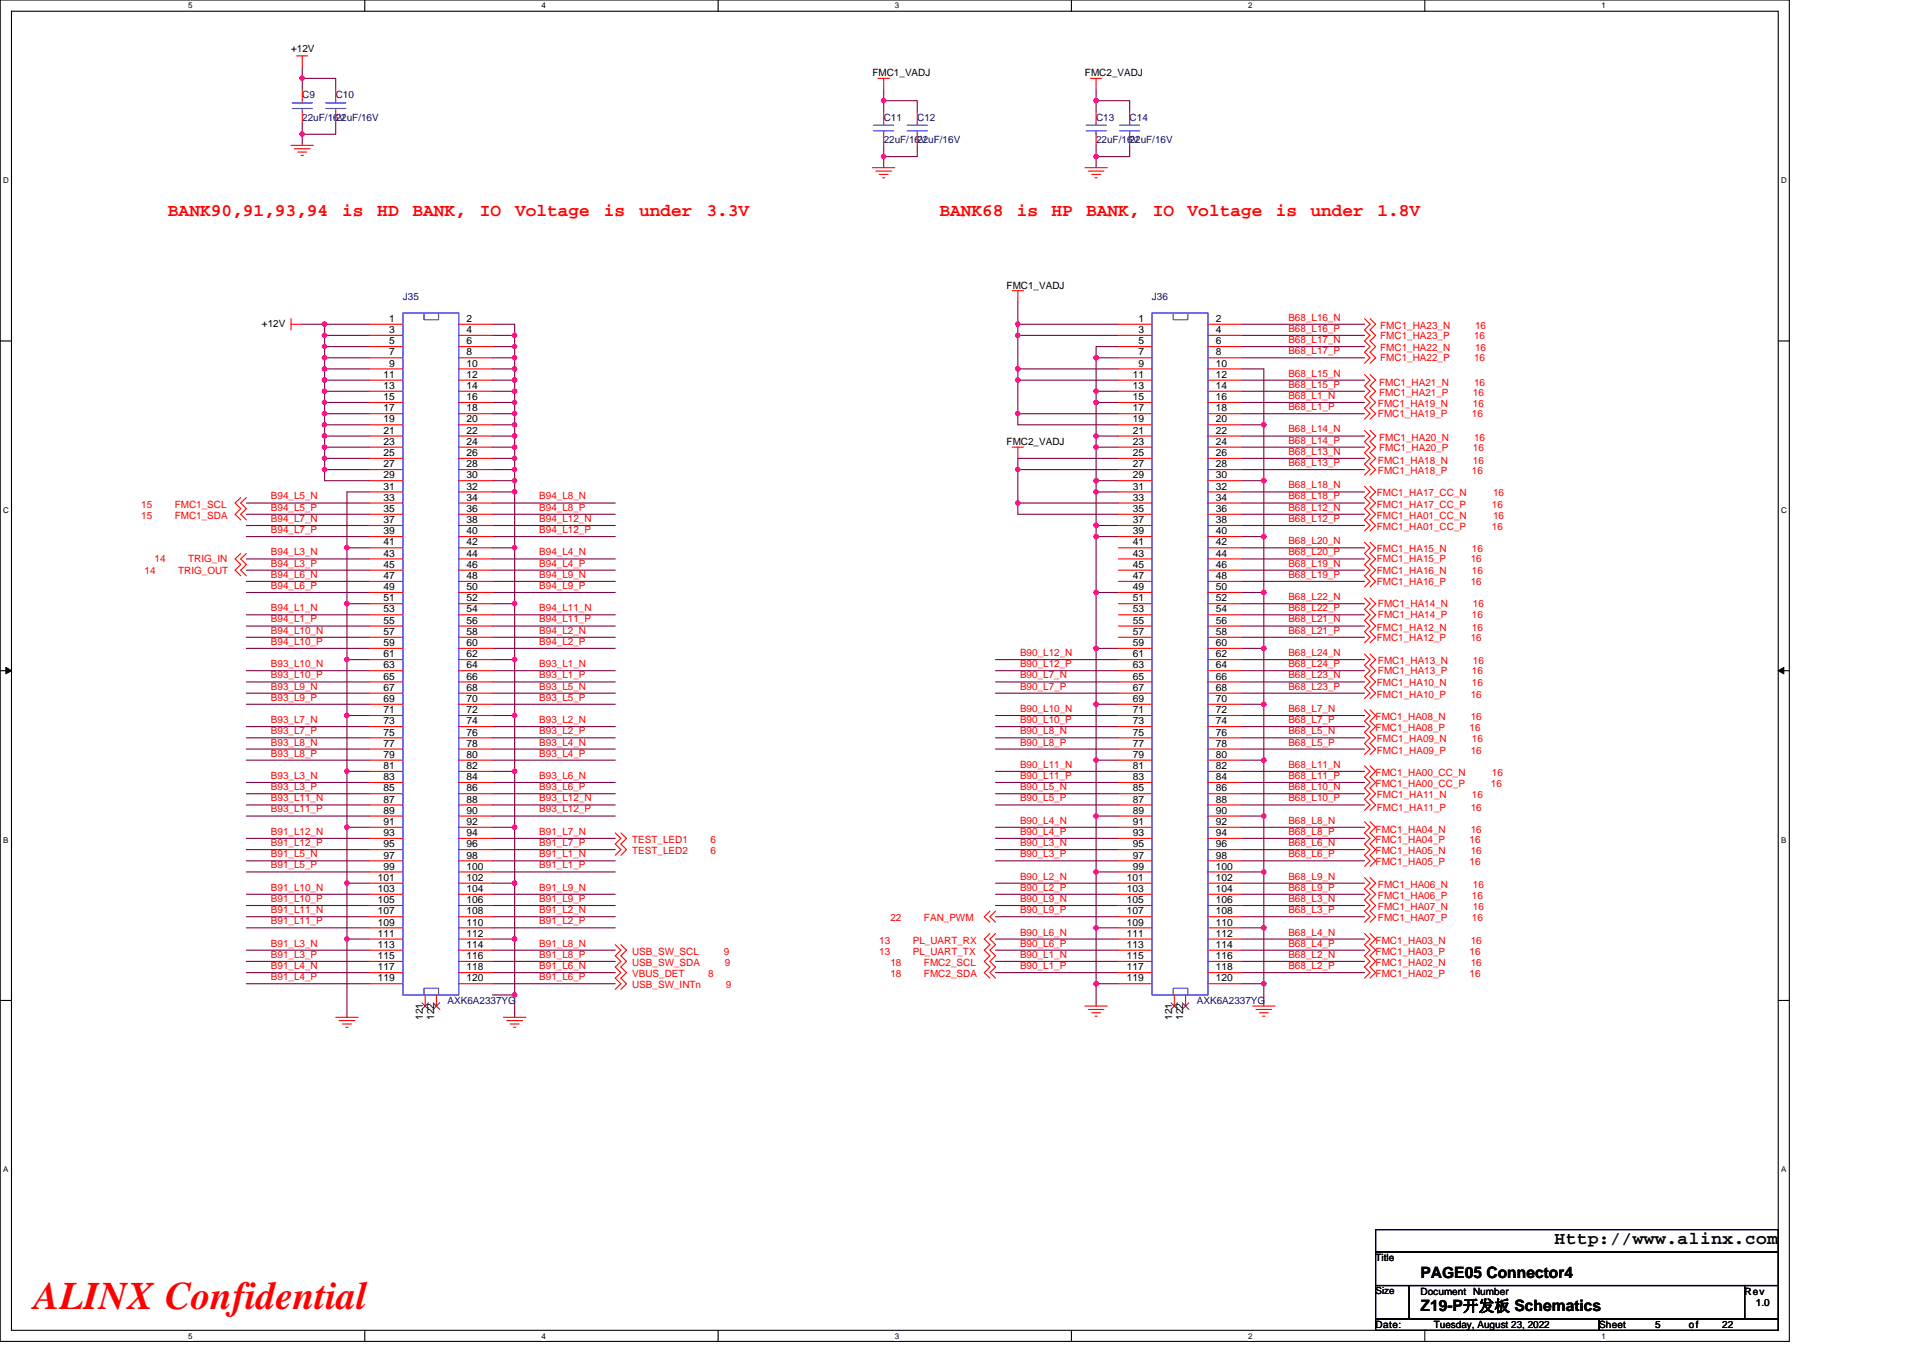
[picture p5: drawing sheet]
<svg xmlns="http://www.w3.org/2000/svg" width="297mm" height="210mm" viewBox="0 0 297 210" stroke-linecap="round" stroke-linejoin="round" font-family="sans-serif">
<path d="M0 0h276.4v207.3h-276.4zM1.8 1.7h272.9v203.8h-272.9z" fill="none" stroke="#000" stroke-width=".17"/>
<g fill="#fff">
<path d="M29.1 .2h.6v1.4h-.6z"/>
<path d="M29.1 205.7h.6v1.4h-.6z"/>
</g>
<path d="M56.3 0v1.7M56.3 205.5v1.8" fill="none" stroke="#000" stroke-width=".17"/>
<g fill="#fff">
<path d="M83.6 .2h.7v1.4h-.7z"/>
<path d="M83.6 205.7h.7v1.4h-.7z"/>
</g>
<path d="M110.9 0v1.7M110.9 205.5v1.8" fill="none" stroke="#000" stroke-width=".17"/>
<g fill="#fff">
<path d="M138.2 .2h.7v1.4h-.7z"/>
<path d="M138.2 205.7h.7v1.4h-.7z"/>
</g>
<path d="M165.5 0v1.7M165.5 205.5v1.8" fill="none" stroke="#000" stroke-width=".17"/>
<g fill="#fff">
<path d="M192.8 .2h.6v1.4h-.6z"/>
<path d="M192.8 205.7h.6v1.4h-.6z"/>
</g>
<path d="M220.1 0v1.7M220.1 205.5v1.8" fill="none" stroke="#000" stroke-width=".17"/>
<g fill="#fff">
<path d="M247.4 .2h.6v1.4h-.6z"/>
<path d="M247.4 205.7h.6v1.4h-.6z"/>
<path d="M.5 27.2h.8v1.4h-.8z"/>
<path d="M275.1 27.2h.9v1.4h-.9z"/>
<path d="M.5 78.1h.8v1.4h-.8z"/>
<path d="M275.1 78.1h.9v1.4h-.9z"/>
</g>
<path d="M0 52.7h1.8M274.7 52.7h1.7" fill="none" stroke="#000" stroke-width=".17"/>
<g fill="#fff">
<path d="M.5 129.1h.8v1.4h-.8z"/>
<path d="M275.1 129.1h.8v1.4h-.8z"/>
</g>
<path d="M0 103.6h1.8M274.7 103.6h1.7" fill="none" stroke="#000" stroke-width=".17"/>
<path d="M.9 103.1l.9 .5-.9 .5zM274.7 103.6l.8-.5v1z" fill="#000" stroke="#000" stroke-width=".15"/>
<g fill="#fff">
<path d="M.5 180h.8v1.4h-.8z"/>
<path d="M275.1 180h.8v1.4h-.8z"/>
</g>
<path d="M0 154.6h1.8M274.7 154.6h1.7M212.5 190h62.2v3.5h-62.2zM212.5 193.5h62.2v5.1h-62.2zM212.5 198.6h5.2v5.2h-5.2zM217.7 198.6h51.8v5.2h-51.8zM269.5 198.6h5.2v5.2h-5.2zM212.5 203.8h34.5v1.7h-34.5zM247 203.8h27.7v1.7h-27.7z" fill="none" stroke="#000" stroke-width=".17"/>
<g fill="none" stroke="#800040" stroke-width=".17">
<path d="M46.7 10.4v1.7h5.2v1.7M46.7 12.1v1.7M46.7 19v1.7h5.2v-1.7M136.5 15.6h5.2v1.7M136.5 13.8v1.8M136.5 15.6v1.7M169.3 15.6v1.7M169.3 13.8v1.8h5.2v1.7M46.7 20.7v1.8M136.5 22.5v1.7M136.5 24.2v1.7M141.7 22.5v1.7h-5.2"/>
<path d="M169.3 22.5v1.7M169.3 24.2v1.7M174.5 22.5v1.7h-5.2M46.7 50.1h3.4M50.1 51.8h6.9M50.1 53.6h6.9M50.1 55.3h6.9M50.1 57h6.9M50.1 58.7h6.9M50.1 58.7v1.8h6.9M50.1 50.1v1.7M50.1 51.8v1.8"/>
<path d="M50.1 53.6v1.7M50.1 55.3v1.7M50.1 57v1.7M50.1 50.1h6.9M76 50.1h3.5v1.7M76 51.8h3.5v1.8M76 53.6h3.5v1.7M76 55.3h3.5v1.7M76 57h3.5M76 58.7h3.5M79.5 57v1.7M79.5 58.7v1.8"/>
<path d="M157.2 50.1h15.6M157.2 50.1v1.7M157.2 51.8h15.6M157.2 57h15.6M157.2 57v1.7M157.2 46.7v3.4M157.2 51.8v5.2M157.2 58.7v5.2M157.2 58.7h15.6M169.3 55.3h3.5M169.3 55.3v5.2M172.8 53.6h-3.5v1.7"/>
<path d="M191.8 57h3.4v8.6M191.8 55.3h19M191.8 53.6h19M191.8 58.7h19M191.8 50.1h19M191.8 51.8h19M38.1 79.5h18.9M38.1 77.7h18.9M50.1 60.5v1.7h6.9M50.1 63.9h6.9M50.1 62.2v1.7M50.1 69.1h6.9"/>
<path d="M50.1 69.1v1.7M50.1 63.9v1.7M57 72.6h-6.9v1.7h6.9M57 70.8h-6.9v1.8M57 67.4h-6.9v1.7M57 65.6h-6.9v1.8M57 76h-3.4v8.6M76 77.7h19M76 79.5h19M76 67.4h3.5v1.7M76 69.1h3.5v1.7M76 70.8h3.5"/>
<path d="M76 72.6h3.5v1.7M76 63.9h3.5v1.7M76 60.5h3.5v1.7M76 62.2h3.5M76 76h3.5M76 65.6h3.5M76 74.3h3.5M79.5 70.8v1.8M79.5 62.2v1.7M79.5 76v8.6M79.5 74.3v1.7M79.5 65.6v1.8"/>
<path d="M157.2 63.9h15.6M157.2 63.9v1.7h15.6M157.2 77.7h15.6M157.2 77.7v1.8h15.6M157.2 72.6v5.1M157.2 72.6h15.6M169.3 74.3h3.5M169.3 60.5h3.5M169.3 62.2h3.5M169.3 62.2v5.2M169.3 74.3v1.7M169.3 60.5v1.7"/>
<path d="M172.8 70.8h-15.6v1.8M172.8 67.4h-3.5v1.7M172.8 69.1h-3.5v5.2M172.8 76h-3.5v5.2M191.8 65.6h3.4M191.8 74.3h3.4M191.8 60.5h19M191.8 63.9h19M191.8 62.2h19M191.8 69.1h19M191.8 67.4h19M191.8 72.6h19"/>
<path d="M191.8 70.8h19M191.8 76h19M191.8 77.7h19M191.8 79.5h19M195.2 65.6v8.7M195.2 74.3v8.6M38.1 88.1h18.9M38.1 86.4h18.9M38.1 89.8h18.9M38.1 91.5h18.9M38.1 96.7h18.9M38.1 95h18.9"/>
<path d="M38.1 98.5h18.9M38.1 82.9h18.9M38.1 81.2h18.9M53.6 84.6h3.4M53.6 93.3h3.4M53.6 84.6v8.7M53.6 93.3v8.6M76 86.4h19M76 88.1h19M76 89.8h19M76 91.5h19M76 95h19"/>
<path d="M76 96.7h19M76 98.5h19M76 81.2h19M76 82.9h19M76 84.6h3.5M76 93.3h3.5M79.5 84.6v8.7M79.5 93.3v8.6M169.3 82.9h3.5M169.3 91.5h3.5M169.3 82.9v8.6M169.3 91.5v8.7"/>
<path d="M172.8 81.2h-3.5v1.7M191.8 82.9h3.4M191.8 91.5h3.4M191.8 81.2h19M191.8 84.6h19M191.8 86.4h19M191.8 88.1h19M191.8 89.8h19M191.8 93.3h19M191.8 95h19M191.8 98.5h19M191.8 96.7h19"/>
<path d="M195.2 82.9v8.6M195.2 91.5v8.7M38.1 100.2h18.9M38.1 105.4h18.9M38.1 103.6h18.9M38.1 117.5h18.9M38.1 115.7h18.9M38.1 114h18.9M38.1 112.3h18.9M38.1 107.1h18.9M38.1 108.8h18.9M53.6 101.9h3.4"/>
<path d="M53.6 110.6h3.4M53.6 119.2h3.4M53.6 101.9v8.7M53.6 110.6v8.6M53.6 119.2v8.6M76 107.1h19M76 108.8h19M76 112.3h19M76 114h19M76 103.6h19M76 105.4h19M76 115.7h19"/>
<path d="M76 117.5h19M76 100.2h19M76 101.9h3.5M76 110.6h3.5M76 119.2h3.5M79.5 101.9v8.7M79.5 110.6v8.6M79.5 119.2v8.6M153.8 107.1h19M153.8 105.4h19M153.8 112.3h19M153.8 110.6h19"/>
<path d="M153.8 119.2h19M153.8 114h19M153.8 115.7h19M153.8 103.6h19M153.8 101.9h19M169.3 100.2h3.5M169.3 108.8h3.5M169.3 117.5h3.5M169.3 100.2v8.6M169.3 108.8v8.7M169.3 117.5v8.6M191.8 100.2h3.4"/>
<path d="M191.8 108.8h3.4M191.8 117.5h3.4M191.8 103.6h19M191.8 101.9h19M191.8 107.1h19M191.8 105.4h19M191.8 110.6h19M191.8 112.3h19M191.8 114h19M191.8 115.7h19M191.8 119.2h19M195.2 100.2v8.6"/>
<path d="M195.2 108.8v8.7M195.2 117.5v8.6M38.1 122.6h18.9M38.1 120.9h18.9M38.1 124.4h18.9M38.1 126.1h18.9M38.1 129.5h18.9M38.1 131.3h18.9M38.1 138.2h18.9M38.1 139.9h18.9M38.1 134.7h18.9M38.1 133h18.9"/>
<path d="M53.6 127.8h3.4M53.6 127.8v8.7M57 136.5h-3.4v20.7M76 129.5h19M76 131.3h19M76 138.2h19M76 139.9h19M76 124.4h19M76 126.1h19M76 120.9h19M76 122.6h19M76 133h19"/>
<path d="M76 134.7h19M76 127.8h3.5M76 136.5h3.5M79.5 127.8v8.7M79.5 136.5v8.6M153.8 120.9h19M153.8 124.4h19M153.8 122.6h19M153.8 131.3h19M153.8 133h19M153.8 129.5h19M153.8 127.8h19"/>
<path d="M153.8 136.5h19M153.8 138.2h19M153.8 139.9h19M169.3 126.1h3.5M169.3 126.1v8.6M172.8 134.7h-3.5v8.7M191.8 126.1h3.4M191.8 134.7h3.4M191.8 129.5h19M191.8 127.8h19M191.8 124.4h19M191.8 122.6h19"/>
<path d="M191.8 138.2h19M191.8 136.5h19M191.8 139.9h19M191.8 133h19M191.8 131.3h19M191.8 120.9h19M195.2 126.1v8.6M195.2 134.7v8.7M38.1 141.6h18.9M38.1 143.4h18.9M38.1 148.5h18.9M38.1 146.8h18.9"/>
<path d="M38.1 152h18.9M38.1 150.3h18.9M53.6 145.1h3.4M76 141.6h19M76 143.4h19M76 146.8h19M76 148.5h19M76 150.3h19M76 152h19M76 145.1h3.5M76 153.7h3.5M79.5 145.1v8.6"/>
<path d="M79.5 153.7v3.5M153.8 141.6h19M153.8 148.5h19M153.8 145.1h19M153.8 150.3h19M153.8 146.8h19M169.3 143.4h3.5M169.3 152h3.5M169.3 143.4v12M191.8 143.4h3.4v8.6M191.8 152h3.4v3.4M191.8 141.6h19"/>
<path d="M191.8 148.5h19M191.8 145.1h19M191.8 150.3h19M191.8 146.8h19"/>
</g>
<g fill="#f0f" stroke="#f0f" stroke-width=".17">
<circle cx="195.2" cy="65.6" r=".34"/>
<circle cx="195.2" cy="82.9" r=".34"/>
<circle cx="195.2" cy="74.3" r=".34"/>
<circle cx="195.2" cy="91.5" r=".34"/>
<circle cx="195.2" cy="108.8" r=".34"/>
<circle cx="195.2" cy="100.2" r=".34"/>
<circle cx="195.2" cy="117.5" r=".34"/>
<circle cx="195.2" cy="134.7" r=".34"/>
<circle cx="195.2" cy="126.1" r=".34"/>
<circle cx="195.2" cy="143.4" r=".34"/>
<circle cx="195.2" cy="152" r=".34"/>
<circle cx="169.3" cy="74.3" r=".34"/>
<circle cx="169.3" cy="91.5" r=".34"/>
<circle cx="169.3" cy="108.8" r=".34"/>
<circle cx="169.3" cy="100.2" r=".34"/>
<circle cx="169.3" cy="117.5" r=".34"/>
<circle cx="169.3" cy="134.7" r=".34"/>
<circle cx="169.3" cy="126.1" r=".34"/>
<circle cx="169.3" cy="143.4" r=".34"/>
<circle cx="169.3" cy="152" r=".34"/>
<circle cx="50.1" cy="50.1" r=".34"/>
<circle cx="50.1" cy="53.5" r=".33"/>
<circle cx="50.1" cy="51.8" r=".34"/>
<circle cx="50.1" cy="55.3" r=".34"/>
<circle cx="50.1" cy="57" r=".34"/>
<circle cx="50.1" cy="58.7" r=".34"/>
<circle cx="79.5" cy="67.3" r=".34"/>
<circle cx="79.5" cy="69.1" r=".34"/>
<circle cx="79.5" cy="70.8" r=".33"/>
<circle cx="79.5" cy="72.5" r=".34"/>
<circle cx="79.5" cy="74.3" r=".34"/>
<circle cx="79.5" cy="65.6" r=".34"/>
<circle cx="50.1" cy="62.2" r=".33"/>
<circle cx="50.1" cy="60.4" r=".34"/>
<circle cx="50.1" cy="70.8" r=".33"/>
<circle cx="50.1" cy="72.5" r=".34"/>
<circle cx="50.1" cy="69.1" r=".34"/>
<circle cx="50.1" cy="65.6" r=".34"/>
<circle cx="50.1" cy="67.3" r=".34"/>
<circle cx="50.1" cy="63.9" r=".34"/>
<circle cx="79.5" cy="51.8" r=".34"/>
<circle cx="79.5" cy="53.5" r=".33"/>
<circle cx="79.5" cy="55.3" r=".34"/>
<circle cx="79.5" cy="57" r=".34"/>
<circle cx="79.5" cy="58.7" r=".34"/>
<circle cx="79.5" cy="60.4" r=".34"/>
<circle cx="79.5" cy="62.2" r=".33"/>
<circle cx="79.5" cy="63.9" r=".34"/>
<circle cx="53.6" cy="93.3" r=".34"/>
<circle cx="53.6" cy="110.5" r=".34"/>
<circle cx="53.6" cy="101.9" r=".34"/>
<circle cx="53.6" cy="119.2" r=".34"/>
<circle cx="53.6" cy="136.4" r=".34"/>
<circle cx="53.6" cy="127.8" r=".34"/>
<circle cx="53.6" cy="145.1" r=".34"/>
<circle cx="53.6" cy="84.6" r=".34"/>
<circle cx="79.5" cy="84.6" r=".34"/>
<circle cx="79.5" cy="76" r=".34"/>
<circle cx="79.5" cy="93.3" r=".34"/>
<circle cx="79.5" cy="110.5" r=".34"/>
<circle cx="79.5" cy="101.9" r=".34"/>
<circle cx="79.5" cy="119.2" r=".34"/>
<circle cx="79.5" cy="136.4" r=".34"/>
<circle cx="79.5" cy="127.8" r=".34"/>
<circle cx="79.5" cy="145.1" r=".34"/>
<circle cx="79.5" cy="153.7" r=".34"/>
<circle cx="169.3" cy="55.3" r=".34"/>
<circle cx="169.3" cy="60.4" r=".34"/>
<circle cx="169.3" cy="62.2" r=".33"/>
<circle cx="169.3" cy="67.3" r=".34"/>
<circle cx="169.3" cy="69.1" r=".34"/>
<circle cx="169.3" cy="76" r=".34"/>
<circle cx="169.3" cy="81.2" r=".34"/>
<circle cx="169.3" cy="82.9" r=".34"/>
<circle cx="157.2" cy="50.1" r=".34"/>
<circle cx="157.2" cy="77.7" r=".34"/>
<circle cx="46.7" cy="12.1" r=".34"/>
<circle cx="46.7" cy="20.7" r=".34"/>
<circle cx="136.5" cy="24.2" r=".34"/>
<circle cx="169.3" cy="24.2" r=".34"/>
<circle cx="169.3" cy="15.5" r=".34"/>
<circle cx="136.5" cy="15.5" r=".34"/>
<circle cx="157.2" cy="51.8" r=".34"/>
<circle cx="157.2" cy="57" r=".34"/>
<circle cx="157.2" cy="58.7" r=".34"/>
<circle cx="157.2" cy="63.9" r=".34"/>
<circle cx="157.2" cy="72.5" r=".34"/>
</g>
<g fill="none" stroke="#f00" stroke-width=".17">
<path d="M45.8 8.6h1.7M46.7 8.6v1.8M46.7 13.8v1.8M46.7 17.3v1.7M51.9 13.8v1.8M51.9 17.3v1.7M135.6 12.1h1.8M136.5 12.1v1.7M136.5 17.3v1.7M141.7 17.3v1.7M168.4 12.1h1.8M169.3 12.1v1.7"/>
<path d="M169.3 17.3v1.7M174.5 17.3v1.7M45 22.5h3.4M45.5 23h2.4M46 23.5h1.4M46.5 24h.4M134.8 25.9h3.4M135.3 26.4h2.4M135.8 26.9h1.4M136.3 27.5h.4M136.5 20.7v1.8M141.7 20.7v1.8"/>
<path d="M167.6 25.9h3.4M168.1 26.4h2.4M168.6 26.9h1.4M169.1 27.5h.4M169.3 20.7v1.8M174.5 20.7v1.8M45 50.1h1.7M45 49.2v1.8M57 50.1h5.2M57 51.8h5.2M57 53.6h5.2M57 55.3h5.2"/>
<path d="M57 57h5.2M57 58.7h5.2M70.9 50.1h5.1M70.9 51.8h5.1M70.9 53.6h5.1M70.9 55.3h5.1M70.9 57h5.1M70.9 58.7h5.1M156.4 44.9h1.7M157.2 44.9v1.8M172.8 50.1h5.1M172.8 51.8h5.1"/>
<path d="M172.8 53.6h5.1M172.8 55.3h5.1M172.8 57h5.1M172.8 58.7h5.1M186.6 50.1h5.2M186.6 51.8h5.2M186.6 53.6h5.2M186.6 55.3h5.2M186.6 57h5.2M186.6 58.7h5.2M210.8 57.9l.8 .8-.8 .9 .8 .9-.8 .8 .8 .9-.8 .9 .8 .8-.8 .9M210.8 49.2l.8 .9-.8 .9 .8 .8-.8 .9 .8 .9-.8 .8 .8 .9-.8 .8"/>
<path d="M211.6 57.9l.9 .8-.9 .9 .9 .9-.9 .8 .9 .9-.9 .9 .9 .8-.9 .9M211.6 49.2l.9 .9-.9 .9 .9 .8-.9 .9 .9 .9-.9 .8 .9 .9-.9 .8M37.2 76.9l-.9 .8 .9 .9-.9 .9 .9 .8M38.1 76.9l-.9 .8 .9 .9-.9 .9 .9 .8M57 60.5h5.2M57 62.2h5.2M57 63.9h5.2M57 65.6h5.2M57 67.4h5.2M57 69.1h5.2M57 70.8h5.2M57 72.6h5.2"/>
<path d="M57 74.3h5.2M57 76h5.2M57 77.7h5.2M57 79.5h5.2M70.9 60.5h5.1M70.9 62.2h5.1M70.9 63.9h5.1M70.9 65.6h5.1M70.9 67.4h5.1M70.9 69.1h5.1M70.9 70.8h5.1M70.9 72.6h5.1"/>
<path d="M70.9 74.3h5.1M70.9 76h5.1M70.9 77.7h5.1M70.9 79.5h5.1M156.4 69.1h1.7M157.2 69.1v1.7M172.8 60.5h5.1M172.8 62.2h5.1M172.8 63.9h5.1M172.8 65.6h5.1M172.8 67.4h5.1M172.8 69.1h5.1"/>
<path d="M172.8 70.8h5.1M172.8 72.6h5.1M172.8 74.3h5.1M172.8 76h5.1M172.8 77.7h5.1M172.8 79.5h5.1M186.6 60.5h5.2M186.6 62.2h5.2M186.6 63.9h5.2M186.6 65.6h5.2M186.6 67.4h5.2M186.6 69.1h5.2"/>
<path d="M186.6 70.8h5.2M186.6 72.6h5.2M186.6 74.3h5.2M186.6 76h5.2M186.6 77.7h5.2M186.6 79.5h5.2M210.8 75.1l.8 .9-.8 .9 .8 .8-.8 .9 .8 .9-.8 .8 .8 .9-.8 .8M210.8 66.5l.8 .9-.8 .8 .8 .9-.8 .9 .8 .8-.8 .9 .8 .9-.8 .8M211.6 75.1l.9 .9-.9 .9 .9 .8-.9 .9 .9 .9-.9 .8 .9 .9-.9 .8M211.6 66.5l.9 .9-.9 .8 .9 .9-.9 .9 .9 .8-.9 .9 .9 .9-.9 .8M37.2 85.5l-.9 .9 .9 .8-.9 .9 .9 .9M38.1 85.5l-.9 .9 .9 .8-.9 .9 .9 .9"/>
<path d="M57 81.2h5.2M57 82.9h5.2M57 84.6h5.2M57 86.4h5.2M57 88.1h5.2M57 89.8h5.2M57 91.5h5.2M57 93.3h5.2M57 95h5.2M57 96.7h5.2M57 98.5h5.2M70.9 81.2h5.1"/>
<path d="M70.9 82.9h5.1M70.9 84.6h5.1M70.9 86.4h5.1M70.9 88.1h5.1M70.9 89.8h5.1M70.9 91.5h5.1M70.9 93.3h5.1M70.9 95h5.1M70.9 96.7h5.1M70.9 98.5h5.1M172.8 81.2h5.1M172.8 82.9h5.1"/>
<path d="M172.8 84.6h5.1M172.8 86.4h5.1M172.8 88.1h5.1M172.8 89.8h5.1M172.8 91.5h5.1M172.8 93.3h5.1M172.8 95h5.1M172.8 96.7h5.1M172.8 98.5h5.1M186.6 81.2h5.2M186.6 82.9h5.2M186.6 84.6h5.2"/>
<path d="M186.6 86.4h5.2M186.6 88.1h5.2M186.6 89.8h5.2M186.6 91.5h5.2M186.6 93.3h5.2M186.6 95h5.2M186.6 96.7h5.2M186.6 98.5h5.2M210.8 92.4l.8 .9-.8 .8 .8 .9-.8 .9 .8 .8-.8 .9 .8 .9-.8 .8M210.8 83.8l.8 .8-.8 .9 .8 .9-.8 .8 .8 .9-.8 .9 .8 .8-.8 .9M211.6 92.4l.9 .9-.9 .8 .9 .9-.9 .9 .9 .8-.9 .9 .9 .9-.9 .8M211.6 83.8l.9 .8-.9 .9 .9 .9-.9 .8 .9 .9-.9 .9 .9 .8-.9 .9"/>
<path d="M57 100.2h5.2M57 101.9h5.2M57 103.6h5.2M57 105.4h5.2M57 107.1h5.2M57 108.8h5.2M57 110.6h5.2M57 112.3h5.2M57 114h5.2M57 115.7h5.2M57 117.5h5.2M57 119.2h5.2"/>
<path d="M70.9 100.2h5.1M70.9 101.9h5.1M70.9 103.6h5.1M70.9 105.4h5.1M70.9 107.1h5.1M70.9 108.8h5.1M70.9 110.6h5.1M70.9 112.3h5.1M70.9 114h5.1M70.9 115.7h5.1M70.9 117.5h5.1M70.9 119.2h5.1"/>
<path d="M172.8 100.2h5.1M172.8 101.9h5.1M172.8 103.6h5.1M172.8 105.4h5.1M172.8 107.1h5.1M172.8 108.8h5.1M172.8 110.6h5.1M172.8 112.3h5.1M172.8 114h5.1M172.8 115.7h5.1M172.8 117.5h5.1M172.8 119.2h5.1"/>
<path d="M186.6 100.2h5.2M186.6 101.9h5.2M186.6 103.6h5.2M186.6 105.4h5.2M186.6 107.1h5.2M186.6 108.8h5.2M186.6 110.6h5.2M186.6 112.3h5.2M186.6 114h5.2M186.6 115.7h5.2M186.6 117.5h5.2M186.6 119.2h5.2"/>
<path d="M210.8 118.3l.8 .9-.8 .9 .8 .8-.8 .9 .8 .8-.8 .9 .8 .9-.8 .8M210.8 109.7l.8 .9-.8 .8 .8 .9-.8 .8 .8 .9-.8 .9 .8 .8-.8 .9M210.8 101l.8 .9-.8 .9 .8 .8-.8 .9 .8 .9-.8 .8 .8 .9-.8 .9M211.6 118.3l.9 .9-.9 .9 .9 .8-.9 .9 .9 .8-.9 .9 .9 .9-.9 .8M211.6 109.7l.9 .9-.9 .8 .9 .9-.9 .8 .9 .9-.9 .9 .9 .8-.9 .9M211.6 101l.9 .9-.9 .9 .9 .8-.9 .9 .9 .9-.9 .8 .9 .9-.9 .9M57 120.9h5.2M57 122.6h5.2M57 124.4h5.2M57 126.1h5.2M57 127.8h5.2M57 129.5h5.2"/>
<path d="M57 131.3h5.2M57 133h5.2M57 134.7h5.2M57 136.5h5.2M57 138.2h5.2M57 139.9h5.2M70.9 120.9h5.1M70.9 122.6h5.1M70.9 124.4h5.1M70.9 126.1h5.1M70.9 127.8h5.1M70.9 129.5h5.1"/>
<path d="M70.9 131.3h5.1M70.9 133h5.1M70.9 134.7h5.1M70.9 136.5h5.1M70.9 138.2h5.1M70.9 139.9h5.1M95 128.7l.9 .8-.9 .9 .9 .9-.9 .8M95.9 128.7l.9 .8-.9 .9 .9 .9-.9 .8M172.8 120.9h5.1M172.8 122.6h5.1M172.8 124.4h5.1M172.8 126.1h5.1"/>
<path d="M172.8 127.8h5.1M172.8 129.5h5.1M172.8 131.3h5.1M172.8 133h5.1M172.8 134.7h5.1M172.8 136.5h5.1M172.8 138.2h5.1M172.8 139.9h5.1M186.6 120.9h5.2M186.6 122.6h5.2M186.6 124.4h5.2M186.6 126.1h5.2"/>
<path d="M186.6 127.8h5.2M186.6 129.5h5.2M186.6 131.3h5.2M186.6 133h5.2M186.6 134.7h5.2M186.6 136.5h5.2M186.6 138.2h5.2M186.6 139.9h5.2M210.8 127l.8 .8-.8 .9 .8 .8-.8 .9 .8 .9-.8 .8 .8 .9-.8 .9M210.8 135.6l.8 .9-.8 .8 .8 .9-.8 .8 .8 .9-.8 .9 .8 .8-.8 .9M211.6 127l.9 .8-.9 .9 .9 .8-.9 .9 .9 .9-.9 .8 .9 .9-.9 .9M211.6 135.6l.9 .9-.9 .8 .9 .9-.9 .8 .9 .9-.9 .9 .9 .8-.9 .9"/>
<path d="M51.9 157.2h3.4M52.4 157.7h2.4M52.9 158.2h1.4M53.4 158.7h.4M57 141.6h5.2M57 143.4h5.2M57 145.1h5.2M57 146.8h5.2M57 148.5h5.2M57 150.3h5.2M57 152h5.2M65.7 153.7v1.7"/>
<path d="M67.4 153.7v1.7M70.9 141.6h5.1M70.9 143.4h5.1M70.9 145.1h5.1M70.9 146.8h5.1M70.9 148.5h5.1M70.9 150.3h5.1M70.9 152h5.1M77.8 157.2h3.4M78.3 157.7h2.4M78.8 158.2h1.4M79.3 158.7h.4"/>
<path d="M95 146l.9 .8-.9 .9 .9 .8-.9 .9 .9 .9-.9 .8 .9 .9-.9 .9M95.9 146l.9 .8-.9 .9 .9 .8-.9 .9 .9 .9-.9 .8 .9 .9-.9 .9M152.9 144.2l-.9 .9 .9 .9-.9 .8 .9 .9-.9 .8 .9 .9-.9 .9 .9 .8M152.9 140.8l-.9 .8 .9 .9M153.8 144.2l-.9 .9 .9 .9-.9 .8 .9 .9-.9 .8 .9 .9-.9 .9 .9 .8M153.8 140.8l-.9 .8 .9 .9M167.6 155.4h3.4M168.1 156h2.4M168.6 156.5h1.4M169.1 157h.4M172.8 141.6h5.1M172.8 143.4h5.1"/>
<path d="M172.8 145.1h5.1M172.8 146.8h5.1M172.8 148.5h5.1M172.8 150.3h5.1M172.8 152h5.1M181.4 153.7v1.7M183.1 153.7v1.7M186.6 141.6h5.2M186.6 143.4h5.2M186.6 145.1h5.2M186.6 146.8h5.2M186.6 148.5h5.2"/>
<path d="M186.6 150.3h5.2M186.6 152h5.2M193.5 155.4h3.5M194 156h2.4M194.5 156.5h1.4M195 157h.4M210.8 144.2l.8 .9-.8 .9 .8 .8-.8 .9 .8 .8-.8 .9 .8 .9-.8 .8M211.6 144.2l.9 .9-.9 .9 .9 .8-.9 .9 .9 .8-.9 .9 .9 .9-.9 .8"/>
</g>
<g fill="none" stroke="#00f" stroke-width=".17">
<path d="M45.1 16.8h3.1M45.1 15.9h3.1M46.7 15.6v.3M46.7 16.8v.5M50.3 16.8h3.1M50.3 15.9h3.1M51.9 15.6v.3M51.9 16.8v.5M134.9 19.3h3.1M136.5 19v.3M140.1 19.3h3.1M141.7 19v.3"/>
<path d="M167.8 19.3h3.1M169.3 19v.3M172.9 19.3h3.1M174.5 19v.3M134.9 20.2h3.1M136.5 20.2v.5M140.1 20.2h3.1M141.7 20.2v.5M167.8 20.2h3.1M169.3 20.2v.5M172.9 20.2h3.1M174.5 20.2v.5"/>
<path d="M62.2 48.4h8.7v105.3h-8.7zM65.5 48.4v1h2.3v-1M177.9 48.4h8.7v105.3h-8.7zM181.2 48.4v1h2.3v-1M65.5 153.7v-1h2.3v1M181.2 153.7v-1h2.3v1"/>
</g>
<path d="M65.2 154.9l1 1.1M66.2 154.9l-1.1 1.1M66.9 154.9l1 1.1M67.9 154.9l-1 1.1M180.9 154.9l1 1.1M181.9 154.9l-1 1.1M182.6 154.9l1.1 1.1M183.6 154.9l-1 1.1" fill="none" stroke="#804000" stroke-width=".15"/>
<text font-size="6" fill="#f00" x="5.2" y="202.3">ALINX Confidential</text>
<g font-size="2.8" fill="#f00">
<text x="25.9" y="33.4">BANK90,91,93,94</text>
<text x="52.8" y="33.4">is</text>
<text x="58.3" y="33.4">HD</text>
<text x="63.7" y="33.4">BANK,</text>
<text x="74.1" y="33.4">IO</text>
<text x="79.6" y="33.4">Voltage</text>
<text x="93.3" y="33.4">is</text>
<text x="98.7" y="33.4">under</text>
<text x="109.1" y="33.4">3.3V</text>
<text x="145.1" y="33.4">BANK68</text>
<text x="157.1" y="33.4">is</text>
<text x="162.4" y="33.4">HP</text>
<text x="167.8" y="33.4">BANK,</text>
<text x="178.1" y="33.4">IO</text>
<text x="183.4" y="33.4">Voltage</text>
<text x="197.1" y="33.4">is</text>
<text x="202.4" y="33.4">under</text>
<text x="212.8" y="33.4">1.8V</text>
</g>
<text font-size="2.8" x="240.1" y="192.3">Http://www.alinx.com</text>
<g font-size="2.4">
<text x="219.4" y="197.4">PAGE05 Connector4</text>
<text x="219.4" y="202.6">Z19-P开发板 Schematics</text>
</g>
<g font-size="1.5">
<text x="45" y="8">+12V</text>
<text x="134.8" y="11.8">FMC1_VADJ</text>
<text x="167.6" y="11.8">FMC2_VADJ</text>
<text x="155.5" y="44.6">FMC1_VADJ</text>
<text x="40.5" y="50.5">+12V</text>
<text x="60.1" y="49.7">1</text>
<text x="60.1" y="51.5">3</text>
<text x="60.1" y="53.2">5</text>
<text x="72.1" y="49.7">2</text>
<text x="72.1" y="51.5">4</text>
<text x="72.1" y="53.2">6</text>
<text x="175.8" y="49.7">1</text>
<text x="175.8" y="51.5">3</text>
<text x="175.8" y="53.2">5</text>
<text x="187.8" y="49.7">2</text>
<text x="187.8" y="51.5">4</text>
<text x="187.8" y="53.2">6</text>
<text x="59.2" y="58.4">11</text>
<text x="60.1" y="54.9">7</text>
<text x="60.1" y="56.6">9</text>
<text x="72.1" y="54.9">8</text>
<text x="72.1" y="56.6">10</text>
<text x="72.1" y="58.4">12</text>
<text x="175" y="58.4">11</text>
<text x="175.8" y="54.9">7</text>
<text x="175.8" y="56.6">9</text>
<text x="187.8" y="54.9">8</text>
<text x="187.8" y="56.6">10</text>
<text x="187.8" y="58.4">12</text>
<text x="59.2" y="60.1">13</text>
<text x="59.2" y="61.8">15</text>
<text x="59.2" y="63.6">17</text>
<text x="59.2" y="65.3">19</text>
<text x="72.1" y="60.1">14</text>
<text x="72.1" y="61.8">16</text>
<text x="72.1" y="63.6">18</text>
<text x="72.1" y="65.3">20</text>
<text x="175" y="60.1">13</text>
<text x="175" y="61.8">15</text>
<text x="175" y="63.6">17</text>
<text x="175" y="65.3">19</text>
<text x="187.8" y="60.1">14</text>
<text x="187.8" y="61.8">16</text>
<text x="187.8" y="63.6">18</text>
<text x="187.8" y="65.3">20</text>
<text x="59.2" y="67">21</text>
<text x="59.2" y="68.7">23</text>
<text x="59.2" y="70.5">25</text>
<text x="72.1" y="67">22</text>
<text x="72.1" y="68.7">24</text>
<text x="72.1" y="70.5">26</text>
<text x="155.5" y="68.8">FMC2_VADJ</text>
<text x="175" y="67">21</text>
<text x="175" y="68.7">23</text>
<text x="175" y="70.5">25</text>
<text x="187.8" y="67">22</text>
<text x="187.8" y="68.7">24</text>
<text x="187.8" y="70.5">26</text>
<text x="59.2" y="72.2">27</text>
<text x="59.2" y="73.9">29</text>
<text x="59.2" y="75.6">31</text>
<text x="59.2" y="77.4">33</text>
<text x="72.1" y="72.2">28</text>
<text x="72.1" y="73.9">30</text>
<text x="72.1" y="75.6">32</text>
<text x="72.1" y="77.4">34</text>
<text x="175" y="72.2">27</text>
<text x="175" y="73.9">29</text>
<text x="175" y="75.6">31</text>
<text x="175" y="77.4">33</text>
<text x="187.8" y="72.2">28</text>
<text x="187.8" y="73.9">30</text>
<text x="187.8" y="75.6">32</text>
<text x="187.8" y="77.4">34</text>
<text x="59.2" y="79.1">35</text>
<text x="59.2" y="80.8">37</text>
<text x="59.2" y="82.5">39</text>
<text x="72.1" y="79.1">36</text>
<text x="72.1" y="80.8">38</text>
<text x="72.1" y="82.5">40</text>
<text x="175" y="79.1">35</text>
<text x="175" y="80.8">37</text>
<text x="175" y="82.5">39</text>
<text x="187.8" y="79.1">36</text>
<text x="187.8" y="80.8">38</text>
<text x="187.8" y="82.5">40</text>
<text x="59.2" y="84.3">41</text>
<text x="59.2" y="86">43</text>
<text x="59.2" y="87.7">45</text>
<text x="59.2" y="89.5">47</text>
<text x="72.1" y="84.3">42</text>
<text x="72.1" y="86">44</text>
<text x="72.1" y="87.7">46</text>
<text x="72.1" y="89.5">48</text>
<text x="175" y="84.3">41</text>
<text x="175" y="86">43</text>
<text x="175" y="87.7">45</text>
<text x="175" y="89.5">47</text>
<text x="187.8" y="84.3">42</text>
<text x="187.8" y="86">44</text>
<text x="187.8" y="87.7">46</text>
<text x="187.8" y="89.5">48</text>
<text x="59.2" y="91.2">49</text>
<text x="59.2" y="92.9">51</text>
<text x="59.2" y="94.6">53</text>
<text x="72.1" y="91.2">50</text>
<text x="72.1" y="92.9">52</text>
<text x="72.1" y="94.6">54</text>
<text x="175" y="91.2">49</text>
<text x="175" y="92.9">51</text>
<text x="175" y="94.6">53</text>
<text x="187.8" y="91.2">50</text>
<text x="187.8" y="92.9">52</text>
<text x="187.8" y="94.6">54</text>
<text x="59.2" y="96.4">55</text>
<text x="59.2" y="98.1">57</text>
<text x="59.2" y="99.8">59</text>
<text x="59.2" y="101.6">61</text>
<text x="72.1" y="96.4">56</text>
<text x="72.1" y="98.1">58</text>
<text x="72.1" y="99.8">60</text>
<text x="72.1" y="101.6">62</text>
<text x="175" y="96.4">55</text>
<text x="175" y="98.1">57</text>
<text x="175" y="99.8">59</text>
<text x="175" y="101.6">61</text>
<text x="187.8" y="96.4">56</text>
<text x="187.8" y="98.1">58</text>
<text x="187.8" y="99.8">60</text>
<text x="187.8" y="101.6">62</text>
<text x="59.2" y="103.3">63</text>
<text x="59.2" y="105">65</text>
<text x="59.2" y="106.7">67</text>
<text x="72.1" y="103.3">64</text>
<text x="72.1" y="105">66</text>
<text x="72.1" y="106.7">68</text>
<text x="175" y="103.3">63</text>
<text x="175" y="105">65</text>
<text x="175" y="106.7">67</text>
<text x="187.8" y="103.3">64</text>
<text x="187.8" y="105">66</text>
<text x="187.8" y="106.7">68</text>
<text x="59.2" y="108.5">69</text>
<text x="59.2" y="110.2">71</text>
<text x="59.2" y="111.9">73</text>
<text x="59.2" y="113.6">75</text>
<text x="72.1" y="108.5">70</text>
<text x="72.1" y="110.2">72</text>
<text x="72.1" y="111.9">74</text>
<text x="72.1" y="113.6">76</text>
<text x="175" y="108.5">69</text>
<text x="175" y="110.2">71</text>
<text x="175" y="111.9">73</text>
<text x="175" y="113.6">75</text>
<text x="187.8" y="108.5">70</text>
<text x="187.8" y="110.2">72</text>
<text x="187.8" y="111.9">74</text>
<text x="187.8" y="113.6">76</text>
<text x="59.2" y="115.4">77</text>
<text x="59.2" y="117.1">79</text>
<text x="59.2" y="118.8">81</text>
<text x="72.1" y="115.4">78</text>
<text x="72.1" y="117.1">80</text>
<text x="72.1" y="118.8">82</text>
<text x="175" y="115.4">77</text>
<text x="175" y="117.1">79</text>
<text x="175" y="118.8">81</text>
<text x="187.8" y="115.4">78</text>
<text x="187.8" y="117.1">80</text>
<text x="187.8" y="118.8">82</text>
<text x="59.2" y="120.5">83</text>
<text x="59.2" y="122.3">85</text>
<text x="59.2" y="124">87</text>
<text x="59.2" y="125.7">89</text>
<text x="72.1" y="120.5">84</text>
<text x="72.1" y="122.3">86</text>
<text x="72.1" y="124">88</text>
<text x="72.1" y="125.7">90</text>
<text x="175" y="120.5">83</text>
<text x="175" y="122.3">85</text>
<text x="175" y="124">87</text>
<text x="175" y="125.7">89</text>
<text x="187.8" y="120.5">84</text>
<text x="187.8" y="122.3">86</text>
<text x="187.8" y="124">88</text>
<text x="187.8" y="125.7">90</text>
<text x="59.2" y="127.5">91</text>
<text x="59.2" y="129.2">93</text>
<text x="59.2" y="130.9">95</text>
<text x="72.1" y="127.5">92</text>
<text x="72.1" y="129.2">94</text>
<text x="72.1" y="130.9">96</text>
<text x="175" y="127.5">91</text>
<text x="175" y="129.2">93</text>
<text x="175" y="130.9">95</text>
<text x="187.8" y="127.5">92</text>
<text x="187.8" y="129.2">94</text>
<text x="187.8" y="130.9">96</text>
<text x="58.4" y="136.1">101</text>
<text x="58.4" y="137.8">103</text>
<text x="59.2" y="132.7">97</text>
<text x="59.2" y="134.4">99</text>
<text x="72.1" y="132.7">98</text>
<text x="72.1" y="134.4">100</text>
<text x="72.1" y="136.1">102</text>
<text x="72.1" y="137.8">104</text>
<text x="174.1" y="136.1">101</text>
<text x="174.1" y="137.8">103</text>
<text x="175" y="132.7">97</text>
<text x="175" y="134.4">99</text>
<text x="187.8" y="132.7">98</text>
<text x="187.8" y="134.4">100</text>
<text x="187.8" y="136.1">102</text>
<text x="187.8" y="137.8">104</text>
<text x="58.4" y="139.6">105</text>
<text x="58.4" y="141.3">107</text>
<text x="58.4" y="143">109</text>
<text x="72.1" y="139.6">106</text>
<text x="72.1" y="141.3">108</text>
<text x="72.1" y="143">110</text>
<text x="174.1" y="139.6">105</text>
<text x="174.1" y="141.3">107</text>
<text x="174.1" y="143">109</text>
<text x="187.8" y="139.6">106</text>
<text x="187.8" y="141.3">108</text>
<text x="187.8" y="143">110</text>
<text x="58.4" y="144.7">111</text>
<text x="58.4" y="146.5">113</text>
<text x="58.4" y="148.2">115</text>
<text x="58.4" y="149.9">117</text>
<text x="72.1" y="144.7">112</text>
<text x="72.1" y="146.5">114</text>
<text x="72.1" y="148.2">116</text>
<text x="72.1" y="149.9">118</text>
<text x="174.1" y="144.7">111</text>
<text x="174.1" y="146.5">113</text>
<text x="174.1" y="148.2">115</text>
<text x="174.1" y="149.9">117</text>
<text x="187.8" y="144.7">112</text>
<text x="187.8" y="146.5">114</text>
<text x="187.8" y="148.2">116</text>
<text x="187.8" y="149.9">118</text>
<text x="58.4" y="151.6">119</text>
<text x="72.1" y="151.6">120</text>
<text x="174.1" y="151.6">119</text>
<text x="187.8" y="151.6">120</text>
<text x="65.3" y="157.6" transform="rotate(-90 65.3 157.6)">121</text>
<text x="67.1" y="157.6" transform="rotate(-90 67.1 157.6)">122</text>
<text x="181" y="157.6" transform="rotate(-90 181 157.6)">121</text>
<text x="182.8" y="157.6" transform="rotate(-90 182.8 157.6)">122</text>
<text x="212.5" y="194.9">Title</text>
<text x="212.5" y="200">Size</text>
<text x="219.4" y="200">Document Number</text>
<text x="269.5" y="200">Rev</text>
<text x="271.2" y="201.8">1.0</text>
<text x="212.5" y="205.2">Date:</text>
<text x="221.5" y="205.2">Tuesday, August 23, 2022</text>
<text x="247" y="205.2">Sheet</text>
<text x="255.7" y="205.2">5</text>
<text x="260.9" y="205.2">of</text>
<text x="266" y="205.2">22</text>
</g>
<g font-size="1.5" fill="#000080">
<text x="46.7" y="15.2">C9</text>
<text x="51.9" y="15.2">C10</text>
<text x="46.7" y="18.7">22uF/16V</text>
<text x="51.9" y="18.7">22uF/16V</text>
<text x="136.5" y="18.7">C11</text>
<text x="136.5" y="22.1">22uF/16V</text>
<text x="141.7" y="18.7">C12</text>
<text x="141.7" y="22.1">22uF/16V</text>
<text x="169.3" y="18.7">C13</text>
<text x="169.3" y="22.1">22uF/16V</text>
<text x="174.5" y="18.7">C14</text>
<text x="174.5" y="22.1">22uF/16V</text>
<text x="62.2" y="46.3">J35</text>
<text x="177.9" y="46.3">J36</text>
<text x="69.1" y="155.1">AXK6A2337YG</text>
<text x="184.9" y="155.1">AXK6A2337YG</text>
</g>
<g font-size="1.5" fill="#f00">
<text x="199" y="53">B68_L17_N</text>
<text x="199" y="49.6">B68_L16_N</text>
<text x="199" y="51.3">B68_L16_P</text>
<text x="213.2" y="52.4">FMC1_HA23_P</text>
<text x="213.2" y="50.8">FMC1_HA23_N</text>
<text x="227.7" y="52.4">16</text>
<text x="227.9" y="50.8">16</text>
<text x="199" y="54.7">B68_L17_P</text>
<text x="199" y="58.2">B68_L15_N</text>
<text x="199" y="59.9">B68_L15_P</text>
<text x="213" y="59.6">FMC1_HA21_N</text>
<text x="213.2" y="55.8">FMC1_HA22_P</text>
<text x="213.2" y="54.3">FMC1_HA22_N</text>
<text x="227.7" y="59.6">16</text>
<text x="227.7" y="55.8">16</text>
<text x="227.9" y="54.3">16</text>
<text x="199" y="63.4">B68_L1_P</text>
<text x="199" y="61.6">B68_L1_N</text>
<text x="212.8" y="64.5">FMC1_HA19_P</text>
<text x="212.8" y="62.9">FMC1_HA19_N</text>
<text x="213" y="61.2">FMC1_HA21_P</text>
<text x="227.3" y="64.5">16</text>
<text x="227.5" y="62.9">16</text>
<text x="227.5" y="61.2">16</text>
<text x="199" y="68.5">B68_L14_P</text>
<text x="199" y="66.8">B68_L14_N</text>
<text x="199" y="70.3">B68_L13_N</text>
<text x="212.8" y="71.7">FMC1_HA18_N</text>
<text x="213" y="69.6">FMC1_HA20_P</text>
<text x="213" y="68.1">FMC1_HA20_N</text>
<text x="227.5" y="71.7">16</text>
<text x="227.5" y="69.6">16</text>
<text x="227.7" y="68.1">16</text>
<text x="41.8" y="77.2">B94_L5_N</text>
<text x="83.3" y="77.2">B94_L8_N</text>
<text x="199" y="72">B68_L13_P</text>
<text x="199" y="75.5">B68_L18_N</text>
<text x="199" y="77.2">B68_L18_P</text>
<text x="212.7" y="76.7">FMC1_HA17_CC_N</text>
<text x="212.8" y="73.3">FMC1_HA18_P</text>
<text x="227.3" y="73.3">16</text>
<text x="230.6" y="76.7">16</text>
<text x="21.8" y="78.4">15</text>
<text x="21.8" y="80.2">15</text>
<text x="27" y="78.4">FMC1_SCL</text>
<text x="27" y="80.2">FMC1_SDA</text>
<text x="41.8" y="82.4">B94_L7_P</text>
<text x="41.8" y="80.6">B94_L7_N</text>
<text x="41.8" y="78.9">B94_L5_P</text>
<text x="83.3" y="80.6">B94_L12_N</text>
<text x="83.3" y="82.4">B94_L12_P</text>
<text x="83.3" y="78.9">B94_L8_P</text>
<text x="199" y="78.9">B68_L12_N</text>
<text x="199" y="80.6">B68_L12_P</text>
<text x="212.7" y="81.9">FMC1_HA01_CC_P</text>
<text x="212.7" y="80.2">FMC1_HA01_CC_N</text>
<text x="212.7" y="78.4">FMC1_HA17_CC_P</text>
<text x="230.5" y="81.9">16</text>
<text x="230.5" y="78.4">16</text>
<text x="230.6" y="80.2">16</text>
<text x="22.3" y="88.6">14</text>
<text x="23.9" y="86.9">14</text>
<text x="27.5" y="88.6">TRIG_OUT</text>
<text x="29.1" y="86.9">TRIG_IN</text>
<text x="41.8" y="87.5">B94_L3_P</text>
<text x="41.8" y="85.8">B94_L3_N</text>
<text x="41.8" y="89.3">B94_L6_N</text>
<text x="83.3" y="85.8">B94_L4_N</text>
<text x="83.3" y="87.5">B94_L4_P</text>
<text x="83.3" y="89.3">B94_L9_N</text>
<text x="199" y="84.1">B68_L20_N</text>
<text x="199" y="85.8">B68_L20_P</text>
<text x="199" y="87.5">B68_L19_N</text>
<text x="199" y="89.3">B68_L19_P</text>
<text x="212.7" y="88.6">FMC1_HA16_N</text>
<text x="212.7" y="86.9">FMC1_HA15_P</text>
<text x="212.7" y="85.3">FMC1_HA15_N</text>
<text x="227.2" y="86.9">16</text>
<text x="227.3" y="88.6">16</text>
<text x="227.3" y="85.3">16</text>
<text x="41.8" y="91">B94_L6_P</text>
<text x="41.8" y="94.4">B94_L1_N</text>
<text x="83.3" y="91">B94_L9_P</text>
<text x="83.3" y="94.4">B94_L11_N</text>
<text x="199" y="92.7">B68_L22_N</text>
<text x="199" y="94.4">B68_L22_P</text>
<text x="212.7" y="90.4">FMC1_HA16_P</text>
<text x="212.8" y="95.5">FMC1_HA14_P</text>
<text x="212.8" y="93.8">FMC1_HA14_N</text>
<text x="227.2" y="90.4">16</text>
<text x="227.3" y="95.5">16</text>
<text x="227.5" y="93.8">16</text>
<text x="41.8" y="96.2">B94_L1_P</text>
<text x="41.8" y="99.6">B94_L10_P</text>
<text x="41.8" y="97.9">B94_L10_N</text>
<text x="83.3" y="96.2">B94_L11_P</text>
<text x="83.3" y="97.9">B94_L2_N</text>
<text x="83.3" y="99.6">B94_L2_P</text>
<text x="157.6" y="101.4">B90_L12_N</text>
<text x="199" y="97.9">B68_L21_P</text>
<text x="199" y="96.2">B68_L21_N</text>
<text x="199" y="101.4">B68_L24_N</text>
<text x="212.7" y="99">FMC1_HA12_P</text>
<text x="212.7" y="97.4">FMC1_HA12_N</text>
<text x="227.2" y="99">16</text>
<text x="227.3" y="97.4">16</text>
<text x="41.8" y="104.8">B93_L10_P</text>
<text x="41.8" y="103.1">B93_L10_N</text>
<text x="41.8" y="106.6">B93_L9_N</text>
<text x="83.3" y="106.6">B93_L5_N</text>
<text x="83.3" y="103.1">B93_L1_N</text>
<text x="83.3" y="104.8">B93_L1_P</text>
<text x="157.6" y="106.6">B90_L7_P</text>
<text x="157.6" y="104.8">B90_L7_N</text>
<text x="157.6" y="103.1">B90_L12_P</text>
<text x="199" y="103.1">B68_L24_P</text>
<text x="199" y="106.6">B68_L23_P</text>
<text x="199" y="104.8">B68_L23_N</text>
<text x="212.7" y="107.8">FMC1_HA10_P</text>
<text x="212.7" y="106.1">FMC1_HA10_N</text>
<text x="212.8" y="104.2">FMC1_HA13_P</text>
<text x="212.8" y="102.6">FMC1_HA13_N</text>
<text x="227.2" y="107.8">16</text>
<text x="227.3" y="106.1">16</text>
<text x="227.3" y="104.2">16</text>
<text x="227.5" y="102.6">16</text>
<text x="41.8" y="113.5">B93_L7_P</text>
<text x="41.8" y="111.7">B93_L7_N</text>
<text x="41.8" y="108.3">B93_L9_P</text>
<text x="83.3" y="108.3">B93_L5_P</text>
<text x="83.3" y="111.7">B93_L2_N</text>
<text x="83.3" y="113.5">B93_L2_P</text>
<text x="157.6" y="111.7">B90_L10_P</text>
<text x="157.6" y="110">B90_L10_N</text>
<text x="157.6" y="113.5">B90_L8_N</text>
<text x="199" y="110">B68_L7_N</text>
<text x="199" y="111.7">B68_L7_P</text>
<text x="199" y="113.5">B68_L5_N</text>
<text x="212.5" y="113">FMC1_HA08_P</text>
<text x="212.5" y="111.3">FMC1_HA08_N</text>
<text x="227" y="113">16</text>
<text x="227.2" y="111.3">16</text>
<text x="41.8" y="116.9">B93_L8_P</text>
<text x="41.8" y="115.2">B93_L8_N</text>
<text x="83.3" y="115.2">B93_L4_N</text>
<text x="83.3" y="116.9">B93_L4_P</text>
<text x="157.6" y="118.6">B90_L11_N</text>
<text x="157.6" y="115.2">B90_L8_P</text>
<text x="199" y="115.2">B68_L5_P</text>
<text x="199" y="118.6">B68_L11_N</text>
<text x="212.5" y="119.9">FMC1_HA00_CC_N</text>
<text x="212.7" y="116.4">FMC1_HA09_P</text>
<text x="212.7" y="114.7">FMC1_HA09_N</text>
<text x="227.2" y="116.4">16</text>
<text x="227.3" y="114.7">16</text>
<text x="230.5" y="119.9">16</text>
<text x="41.8" y="122.1">B93_L3_P</text>
<text x="41.8" y="120.4">B93_L3_N</text>
<text x="41.8" y="123.8">B93_L11_N</text>
<text x="41.8" y="125.5">B93_L11_P</text>
<text x="83.3" y="123.8">B93_L12_N</text>
<text x="83.3" y="125.5">B93_L12_P</text>
<text x="83.3" y="120.4">B93_L6_N</text>
<text x="83.3" y="122.1">B93_L6_P</text>
<text x="157.6" y="120.4">B90_L11_P</text>
<text x="157.6" y="123.8">B90_L5_P</text>
<text x="157.6" y="122.1">B90_L5_N</text>
<text x="199" y="123.8">B68_L10_P</text>
<text x="199" y="122.1">B68_L10_N</text>
<text x="199" y="120.4">B68_L11_P</text>
<text x="212.5" y="121.6">FMC1_HA00_CC_P</text>
<text x="212.7" y="125.2">FMC1_HA11_P</text>
<text x="212.7" y="123.3">FMC1_HA11_N</text>
<text x="227.2" y="125.2">16</text>
<text x="227.3" y="123.3">16</text>
<text x="230.3" y="121.6">16</text>
<text x="41.8" y="129">B91_L12_N</text>
<text x="41.8" y="130.7">B91_L12_P</text>
<text x="83.3" y="129">B91_L7_N</text>
<text x="83.3" y="130.7">B91_L7_P</text>
<text x="97.6" y="130.3">TEST_LED1</text>
<text x="97.6" y="132">TEST_LED2</text>
<text x="109.7" y="130.3">6</text>
<text x="109.7" y="132">6</text>
<text x="157.6" y="130.7">B90_L3_N</text>
<text x="157.6" y="129">B90_L4_P</text>
<text x="157.6" y="127.3">B90_L4_N</text>
<text x="199" y="129">B68_L8_P</text>
<text x="199" y="127.3">B68_L8_N</text>
<text x="199" y="130.7">B68_L6_N</text>
<text x="212.5" y="130.3">FMC1_HA04_P</text>
<text x="212.5" y="128.7">FMC1_HA04_N</text>
<text x="212.5" y="132">FMC1_HA05_N</text>
<text x="227" y="130.3">16</text>
<text x="227.2" y="128.7">16</text>
<text x="227.2" y="132">16</text>
<text x="41.8" y="137.6">B91_L10_N</text>
<text x="41.8" y="134.2">B91_L5_P</text>
<text x="41.8" y="132.5">B91_L5_N</text>
<text x="83.3" y="137.6">B91_L9_N</text>
<text x="83.3" y="132.5">B91_L1_N</text>
<text x="83.3" y="134.2">B91_L1_P</text>
<text x="157.6" y="132.5">B90_L3_P</text>
<text x="157.6" y="135.9">B90_L2_N</text>
<text x="157.6" y="137.6">B90_L2_P</text>
<text x="199" y="137.6">B68_L9_P</text>
<text x="199" y="135.9">B68_L9_N</text>
<text x="199" y="132.5">B68_L6_P</text>
<text x="212.5" y="133.7">FMC1_HA05_P</text>
<text x="212.8" y="137.2">FMC1_HA06_N</text>
<text x="227" y="133.7">16</text>
<text x="227.5" y="137.2">16</text>
<text x="41.8" y="139.4">B91_L10_P</text>
<text x="41.8" y="141.1">B91_L11_N</text>
<text x="41.8" y="142.8">B91_L11_P</text>
<text x="83.3" y="139.4">B91_L9_P</text>
<text x="83.3" y="141.1">B91_L2_N</text>
<text x="83.3" y="142.8">B91_L2_P</text>
<text x="137.5" y="142.3">22</text>
<text x="142.7" y="142.3">FAN_PWM</text>
<text x="157.6" y="141.1">B90_L9_P</text>
<text x="157.6" y="139.4">B90_L9_N</text>
<text x="199" y="139.4">B68_L3_N</text>
<text x="199" y="141.1">B68_L3_P</text>
<text x="212.8" y="142.3">FMC1_HA07_P</text>
<text x="212.8" y="140.6">FMC1_HA07_N</text>
<text x="212.8" y="138.9">FMC1_HA06_P</text>
<text x="227.3" y="142.3">16</text>
<text x="227.3" y="138.9">16</text>
<text x="227.5" y="140.6">16</text>
<text x="41.8" y="148">B91_L3_P</text>
<text x="41.8" y="146.3">B91_L3_N</text>
<text x="41.8" y="149.7">B91_L4_N</text>
<text x="83.3" y="146.3">B91_L8_N</text>
<text x="83.3" y="148">B91_L8_P</text>
<text x="83.3" y="149.7">B91_L6_N</text>
<text x="97.6" y="147.5">USB_SW_SCL</text>
<text x="97.6" y="149.2">USB_SW_SDA</text>
<text x="111.8" y="147.5">9</text>
<text x="112" y="149.2">9</text>
<text x="135.8" y="145.8">13</text>
<text x="135.8" y="147.5">13</text>
<text x="137.5" y="149.2">18</text>
<text x="141" y="145.8">PL_UART_RX</text>
<text x="141" y="147.5">PL_UART_TX</text>
<text x="142.7" y="149.2">FMC2_SCL</text>
<text x="157.6" y="148">B90_L1_N</text>
<text x="157.6" y="144.5">B90_L6_N</text>
<text x="157.6" y="149.7">B90_L1_P</text>
<text x="157.6" y="146.3">B90_L6_P</text>
<text x="199" y="148">B68_L2_N</text>
<text x="199" y="144.5">B68_L4_N</text>
<text x="199" y="149.7">B68_L2_P</text>
<text x="199" y="146.3">B68_L4_P</text>
<text x="212.5" y="149.2">FMC1_HA02_N</text>
<text x="212.5" y="147.5">FMC1_HA03_P</text>
<text x="212.5" y="145.8">FMC1_HA03_N</text>
<text x="227" y="147.5">16</text>
<text x="227.2" y="149.2">16</text>
<text x="227.2" y="145.8">16</text>
<text x="41.8" y="151.4">B91_L4_P</text>
<text x="83.3" y="151.4">B91_L6_P</text>
<text x="97.6" y="151">VBUS_DET</text>
<text x="97.6" y="152.7">USB_SW_INTn</text>
<text x="109.4" y="151">8</text>
<text x="112.1" y="152.7">9</text>
<text x="137.5" y="151">18</text>
<text x="142.7" y="151">FMC2_SDA</text>
<text x="212.5" y="151">FMC1_HA02_P</text>
<text x="227" y="151">16</text>
</g>
<g font-size="1.2">
<text x="29.1" y="1.3">5</text>
<text x="83.6" y="1.3">4</text>
<text x="138.2" y="1.3">3</text>
<text x="192.8" y="1.3">2</text>
<text x="247.4" y="1.3">1</text>
<text x=".5" y="28.3">D</text>
<text x="275.1" y="28.3">D</text>
<text x=".5" y="79.2">C</text>
<text x="275.1" y="79.2">C</text>
<text x=".5" y="130.2">B</text>
<text x="275.1" y="130.2">B</text>
<text x=".5" y="181.1">A</text>
<text x="275.1" y="181.1">A</text>
<text x="29.1" y="206.8">5</text>
<text x="83.6" y="206.8">4</text>
<text x="138.2" y="206.8">3</text>
<text x="192.8" y="206.8">2</text>
<text x="247.4" y="206.8">1</text>
</g>
</svg>
